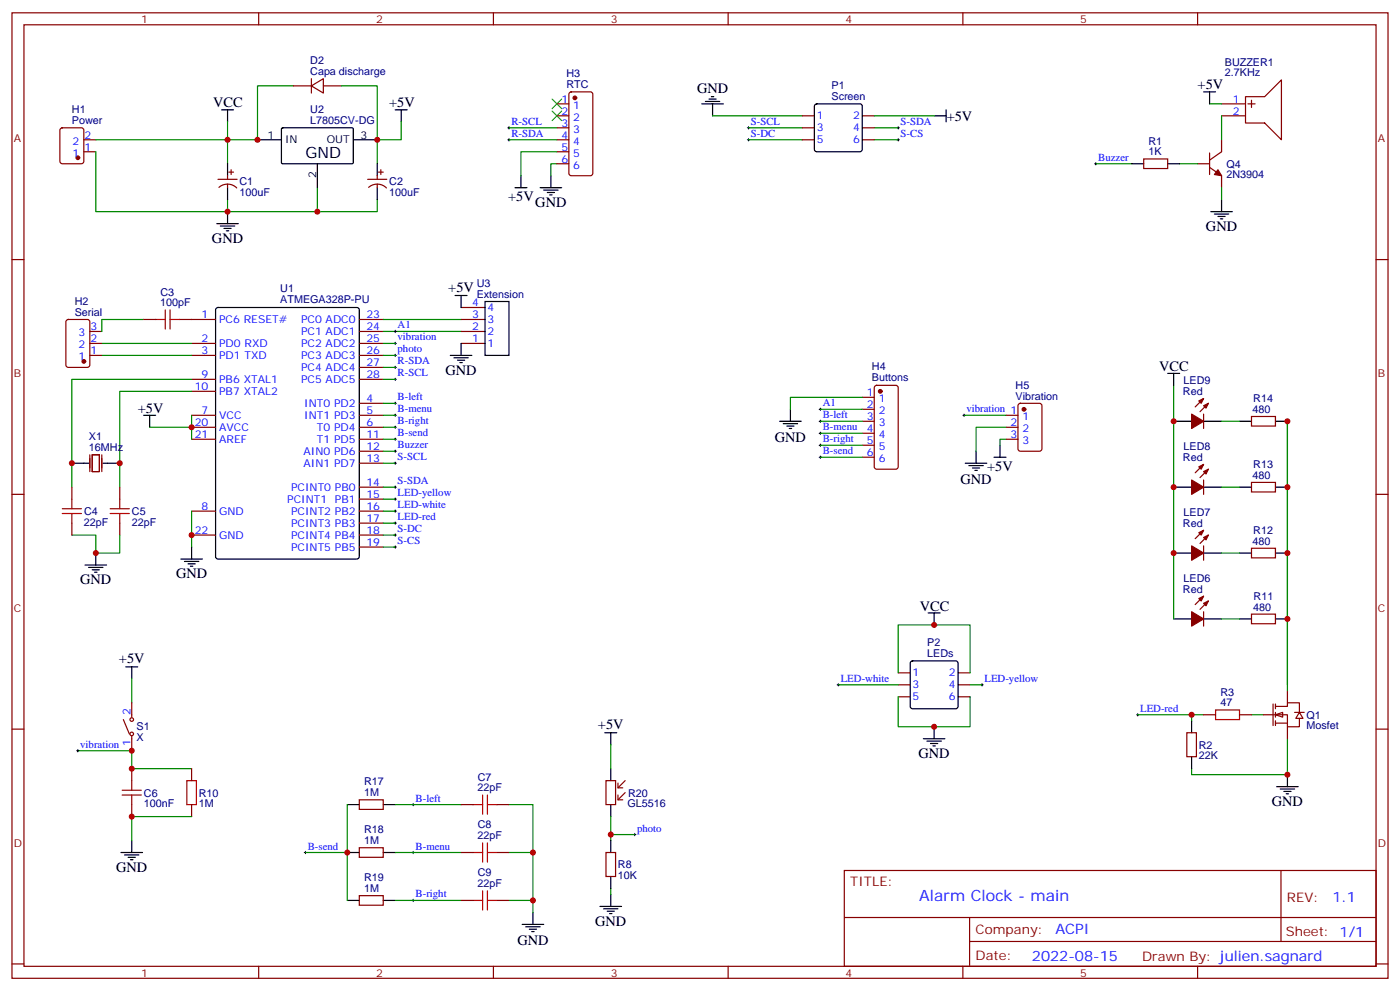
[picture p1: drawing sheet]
<svg xmlns="http://www.w3.org/2000/svg" width="412mm" height="292mm" viewBox="0 0 412 292" stroke-linecap="round" stroke-linejoin="round" font-family="sans-serif">
<g fill="none" stroke="#870000" stroke-width=".35">
<path d="M3.5 3.8h405.4v284.3h-405.4zM7.1 7.3h398.2v277.3h-398.2zM76.2 3.8v3.5M145.3 3.8v3.5M214.5 3.8v3.5M283.6 3.8v3.5M352.8 3.8v3.5M17.9 37.8l.4-.2h5.7l.6 .5 .1 9.4-.5 .7h-5.9l-.6-.4-.1-9.5zM86.4 25.3h5.3M91.7 25.3l3.5-2.1v4.2zM91.7 23.2v4.2M95.2 25.3h5.3"/>
<path d="M164 30.6h3.6M164 34.1h3.6M164 37.6h3.6M167.8 27.3l.5-.2h5.6l.7 .4v23.5l-.4 .7-5.9 .1-.7-.5v-23.5zM359.8 30.6h7.1M359.8 34.1h7.1M366.9 28.5h5.6l5-5v17.7l-5-5h-5.6zM367.6 30.6h2.1M368.7 29.5v2.1M24.7 44.7h3.5M24.7 41.2h3.5M64.2 52.8h5.6"/>
<path d="M64.5 55.2a3.8 3.8 0 0 1 5.2 .2M67 51.8v1M67 54.2v1.1M67.4 50.7h1.4M68.1 50v1.4M108.3 52.8h5.6M108.6 55.2a3.8 3.8 0 0 1 5.2 .2M111.1 51.8v1M111.1 54.2v1.1M111.5 50.7h1.4M112.2 50v1.4M164 44.7h3.6"/>
<path d="M164 41.2h3.6M164 48.2h3.6M336.9 46.8h7.1v2.8h-7.1zM352.8 48.2h3.5M356.3 49.3l3.5 2.5v3.5M356.3 45v6.4M359.8 41.2v3.5l-3.5 2.5M3.5 76.4h3.6M405.3 76.4h3.6M19.6 94.3l.5-.2h5.7l.6 .4 .1 13-.5 .6-5.9 .1-.6-.5-.1-12.9zM26.5 97.6h3.5M42.3 94.1h3.6"/>
<path d="M52.9 94.1h10.6M105.8 94.1h7.1M105.8 97.6h7.1M26.5 101.1h3.5M26.5 104.7h3.5M56.4 101.1h7.1M56.4 104.7h7.1M56.4 111.7h7.1M56.4 115.3h7.1M105.8 101.1h7.1M105.8 104.7h7.1M105.8 118.8h7.1"/>
<path d="M105.8 111.7h7.1M105.8 108.2h7.1M26.5 133.9v5M27.2 133.9h2.1v5h-2.1zM30 133.9v5M56.4 122.3h7.1M56.4 125.8h7.1M56.4 129.4h7.1M105.8 122.3h7.1M105.8 125.8h7.1M105.8 129.4h7.1M105.8 132.9h7.1"/>
<path d="M105.8 136.4h7.1M3.5 145.6h3.6M21.2 143.5v3.5M21.2 154.1v3.5M35.3 143.5v3.5M35.3 154.1v3.5M56.4 150.5h7.1M56.4 157.6h7.1M105.8 150.5h7.1M105.8 143.5h7.1M105.8 147h7.1M105.8 154.1h7.1"/>
<path d="M105.8 157.6h7.1M405.3 145.6h3.6M105.8 161.1h7.1M3.5 214.7h3.6M349.6 215.8h2.8v7h-2.8zM405.3 214.7h3.6M38.8 226.4v3.5M38.8 237v3.5M105.8 235.5h7.1v2.9h-7.1zM135.8 237h3.5M146.4 237h3.5M178.5 229.9h2.8v7.1h-2.8z"/>
<path d="M182 234.1v1.4h1.4M182 230.6v1.4h1.4M184.1 233.4l-2.1 2.1M184.1 229.9l-2.1 2.1M105.8 249.7h7.1v2.8h-7.1zM135.8 251.1h3.5M146.4 251.1h3.5M178.5 251.1h2.8v7h-2.8zM248.7 256.4h156.6v28.2h-156.6zM377.3 256.4v20.9M105.8 263.8h7.1v2.8h-7.1zM135.8 265.2h3.5"/>
<path d="M146.4 265.2h3.5M248.7 270.2h156.5M285.6 277.3h119.6M285.6 270.2v14.1M3.5 283.9h3.6M76.2 284.6v3.5M145.3 284.6v3.5M214.5 284.6v3.5M283.6 284.6v3.5M352.8 284.6v3.5M405.3 283.9h3.6"/>
</g>
<g fill="none" stroke="#000" stroke-width=".35">
<path d="M65.3 32.3h3.5M67 32.3v3.6M83 37.8l.3-.2 20.6 .1 .2 .3-.1 10-.3 .2h-20.6l-.2-.3zM116.4 32.3h3.5M118.2 32.3v3.6M206.7 30.6h6.4M207.8 29.9h4.2M208.8 29.2h2.2M209.5 28.5h.8M209.9 30.6v3.5M275.2 34.1h3.5M278.7 32.3v3.6"/>
<path d="M354.5 27.1h3.6M356.3 27.1v3.5M67 48.2v3.6M67 55.3v3.5M75.8 41.2h7.1M93.5 48.2v7.1M104.1 41.2h7M111.1 48.2v3.6M111.1 55.3v3.5M151.7 55.3h3.5M153.5 51.8v3.5M159.1 55.3h6.4"/>
<path d="M160.2 56h4.2M161.2 56.7h2.1M161.9 57.4h.7M162.3 51.8v3.5M333.4 48.2h3.5M344 48.2h3.5M359.8 58.8v3.5M63.9 65.9h6.3M64.9 66.6h4.2M66 67.3h2.1M66.7 68h.7M67 62.3v3.6"/>
<path d="M356.7 62.3h6.3M357.7 63h4.2M358.8 63.7h2.1M359.5 64.5h.7M63.7 90.8l.5-.2h40.9l.7 .4v72.9l-.4 .7h-41.2l-.6-.4-.1-72.9zM21.2 136.4h4.9M30.3 136.4h5M42.3 122.3h3.6M44.1 122.3v3.5M25 166.4h6.4M26.1 167.1h4.2M27.2 167.8h2.1"/>
<path d="M27.9 168.5h.7M28.2 162.9v3.5M53.3 164.6h6.3M54.3 165.3h4.3M55.4 166.1h2.1M56.1 166.8h.7M56.4 161.1v3.5M37 196.4h3.6M38.8 196.4v3.5M178.2 215.8h3.5M179.9 215.8v3.5M351 212.3v3.5"/>
<path d="M102.3 237h3.5M112.9 237h3.5M179.9 226.4v3.5M179.9 237v3.5M351 222.8v3.6M376.1 231.7h6.3M377.1 232.4h4.3M378.2 233.1h2.1M378.9 233.8h.7M379.2 228.1v3.6M35.6 251.1h6.4M36.7 251.8h4.2"/>
<path d="M37.7 252.5h2.2M38.5 253.2h.7M38.8 247.5v3.6M102.3 251.1h3.5M112.9 251.1h3.5M179.9 247.5v3.6M179.9 258.1v3.6M102.3 265.2h3.5M112.9 265.2h3.5M153.8 272.2h6.4M154.9 272.9h4.2M155.9 273.6h2.1"/>
<path d="M156.6 274.4h.7M157 268.7v3.5M176.7 266.9h6.4M177.8 267.7h4.2M178.9 268.4h2.1M179.6 269.1h.7M179.9 263.4v3.5"/>
</g>
<g fill="#870000" stroke="#870000" stroke-width=".35">
<path d="M358.8 50l1 1.8-2.1-.4z"/>
<circle cx="22.9" cy="46.5" r=".53"/>
<circle cx="169.3" cy="28.8" r=".53"/>
<circle cx="24.7" cy="106.4" r=".53"/>
</g>
<g fill="none" stroke="#008700" stroke-width=".35">
<path d="M67 35.9v12.3M86.4 25.3h-10.6v15.9h-47.6M100.5 25.3h10.6v15.9M118.2 35.9v5.3h-7.1v7M149.9 37.6h14.1M209.9 34.1h26.5M220.5 37.6h15.9M257.5 37.6h7.1M356.3 30.6h3.5M359.8 34.1v7.1M28.2 44.7v17.6h65.3v-7M67 58.8v3.5"/>
<path d="M111.1 58.8v3.5h-17.6M149.9 41.2h14.1M164 44.7h-10.5v7.1M164 48.2h-1.7v3.6M220.5 41.2h15.9M257.5 41.2h7.1M322.8 48.2h10.6M347.5 48.2h5.3M359.8 55.3v3.5M42.3 94.1h-12.3v3.5M30 101.1h26.4M30 104.7h26.4"/>
<path d="M56.4 115.3h-21.1v28.2M56.4 111.7h-35.2v31.8M112.9 104.7h3.5M112.9 108.2h3.5M112.9 111.7h3.5M112.9 118.8h3.5M56.4 122.3v3.5h-12.3M56.4 125.8v3.6M112.9 136.4h3.5M112.9 132.9h3.5M112.9 122.3h3.5M112.9 129.4h3.5"/>
<path d="M112.9 125.8h3.5M21.2 157.6h7v5.3h7.1v-5.3M56.4 150.5v10.6M112.9 157.6h3.5M112.9 143.5h3.5M112.9 147h3.5M112.9 150.5h3.5M112.9 154.1h3.5M112.9 161.1h3.5M38.8 199.9v7.1M179.9 219.3v7.1M368.7 210.5h3.5"/>
<path d="M379.2 217.6v10.5h-28.2v-1.7M22.9 221.1h15.9v5.3h17.6M102.3 237v14.1h-12.3M116.4 237h19.4M149.9 237h7.1v31.7M102.3 251.1v14.1M116.4 251.1h19.4M149.9 251.1h7.1M179.9 240.5v5.3M187 245.8h-7.1v1.7M116.4 265.2h19.4M149.9 265.2h7.1"/>
<path d="M179.9 261.7v1.7"/>
</g>
<g fill="none" stroke="#000" stroke-width=".29">
<path d="M149.6 37.6h.7M149.9 37.3v.7M220.1 37.6h.7M220.5 37.3v.7M264.2 37.6h.7M264.6 37.3v.7M149.6 41.2h.7M149.9 40.8v.7M220.1 41.2h.7M220.5 40.8v.7M264.2 41.2h.7M264.6 40.8v.7"/>
<path d="M322.4 48.2h.7M322.8 47.9v.7M116.1 104.7h.7M116.1 101.1h.7M116.1 108.2h.7M116.1 111.7h.7M116.1 118.8h.7M116.4 100.8v.7M116.4 104.3v.7M116.4 107.8v.7M116.4 111.4v.7M116.4 118.4v.7"/>
<path d="M116.1 136.4h.7M116.1 132.9h.7M116.1 122.3h.7M116.1 125.8h.7M116.1 129.4h.7M116.4 122v.7M116.4 125.5v.7M116.4 129v.7M116.4 132.5v.7M116.4 136.1v.7M116.1 143.5h.7M116.1 157.6h.7"/>
<path d="M116.1 147h.7M116.1 150.5h.7M116.1 154.1h.7M116.4 143.1v.7M116.4 146.6v.8M116.4 150.2v.7M116.4 153.7v.7M116.4 157.2v.7M116.1 161.1h.7M116.4 160.8v.7M22.6 221.1h.7M22.9 220.7v.7"/>
<path d="M121.4 237h.7M121.7 236.6v.7M89.6 251.1h.7M90 250.7v.7M121.4 251.1h.7M121.7 250.7v.7M186.6 245.8h.7M187 245.4v.7M121.4 265.2h.7M121.7 264.8v.7"/>
</g>
<path d="M162.6 29.2l2.9 2.8M162.6 32.7l2.9 2.8M165.5 29.2l-2.9 2.8M165.5 32.7l-2.9 2.8" fill="none" stroke="#3c3" stroke-width=".35"/>
<g fill="none" stroke="#a10000" stroke-width=".35">
<path d="M45.9 94.1h2.8M48.7 91.3v5.6M50.1 91.3v5.6M50.1 94.1h2.8M18.3 151.2h5.7M18.3 149.8h5.7M21.2 147v2.8M21.2 151.2v2.9M32.5 151.2h5.6M32.5 149.8h5.6M35.3 147v2.8M35.3 151.2v2.9"/>
<path d="M36 234.1h5.6M36 232.7h5.6M38.8 229.9v2.8M38.8 234.1v2.9M139.3 237h2.9M142.2 234.1v5.7M143.6 234.1v5.7M143.6 237h2.8M139.3 251.1h2.9M142.2 248.2v5.7M143.6 248.2v5.7M143.6 251.1h2.8"/>
<path d="M139.3 265.2h2.9M142.2 262.4v5.6M143.6 262.4v5.6M143.6 265.2h2.8"/>
</g>
<g fill="#fff" stroke="#870000" stroke-width=".35">
<path d="M375.7 210.5l2.1-.7v1.4z"/>
<path d="M382.8 209.8l1 1.8h-2.1z"/>
</g>
<g fill="none" stroke="#870000" stroke-width=".35">
<path d="M236.4 34.1h3.5M236.4 37.6h3.5M254 34.1h3.5M254 37.6h3.5M236.4 41.2h3.5M254 41.2h3.5M135.8 97.6h7.1M135.8 94.1h7.1M135.8 90.6h7.1M135.8 101.1h7.1M254 117h3.5M257.8 113.7l.4-.2h5.7l.6 .4 .1 23.6-.5 .6-5.9 .1-.6-.5-.1-23.5z"/>
<path d="M300.1 119l.5-.2h5.6l.7 .4v13l-.4 .6-5.9 .1-.7-.5v-12.9zM354.5 117.4l-2.4 2.4M356 118.8l-2.5 2.4M254 120.5h3.5M254 124.1h3.5M254 127.6h3.5M254 131.1h3.5M254 134.7h3.5M296.3 122.3h3.6M296.3 125.8h3.6M296.3 129.4h3.6M354.5 122v4.2"/>
<path d="M354.5 136.8l-2.4 2.4M356 138.2l-2.5 2.5M368.7 122.7h7v2.8h-7zM354.5 141.4v4.2M354.5 156.2l-2.4 2.4M356 157.6l-2.5 2.5M368.7 142.1h7v2.8h-7zM354.5 175.6l-2.4 2.4M354.5 160.8v4.2M356 177l-2.5 2.5M368.7 161.5h7v2.8h-7zM264.6 198.2h3.5"/>
<path d="M282.2 198.2h3.6M354.5 180.2v4.2M368.7 180.9h7v2.8h-7zM36.3 211.9l1.8 4.2M38.8 207v4.2M38.8 216.9v4.2M264.6 201.7h3.5M264.6 205.2h3.5M282.2 201.7h3.6M282.2 205.2h3.6M354.5 210.5h3.6M365.1 210.5h3.6"/>
<path d="M372.2 210.5h7v3.5h3.6v-2.4M375 207.3v6.4M375.7 208h3.5v-1h3.6v2.8M375.7 213h3.5M375.7 207.3v1.4M375.7 209.8v1.4M375.7 212.3v1.4M379.2 203.4v3.6M379.2 214v3.6M381.4 209.8h2.8M56.4 226.4v3.5M56.4 237v3.5"/>
<circle cx="38.8" cy="211.9" r=".53"/>
<circle cx="38.8" cy="216.1" r=".53"/>
</g>
<g fill="none" stroke="#008700" stroke-width=".35">
<path d="M257.5 34.1h17.7M112.9 97.6h22.9M112.9 94.1h22.9M112.9 101.1h3.5M254 117h-21.2v3.5M345.7 113.5v68.8M241.7 124.1h12.3M241.7 127.6h12.3M241.7 131.1h12.3M241.7 134.7h12.3M241.7 120.5h12.3M284 122.3h12.3"/>
<path d="M296.3 125.8h-8.8v7.1M296.3 129.4h-1.7v1.7M359.8 124.1h5.3M359.8 143.5h5.3M359.8 162.9h5.3M264.6 198.2v-14.2h21.2v14.2M359.8 182.3h5.3M246.9 201.7h17.7M264.6 205.2v8.8h21.2v-8.8M285.8 201.7h3.5M335.1 210.5h15.9M354.5 210.5h-3.5v1.8"/>
<path d="M379.2 201.7v-77.6v79.3M56.4 240.5h-17.6v7"/>
</g>
<g fill="none" stroke="#000" stroke-width=".29">
<path d="M116.1 97.6h.7M116.4 97.3v.7M241.3 124.1h.7M241.3 127.6h.7M241.3 131.1h.7M241.3 134.7h.7M241.3 120.5h.7M241.7 120.2v.7M241.7 123.7v.7M241.7 127.2v.8M241.7 130.8v.7M241.7 134.3v.7"/>
<path d="M283.6 122.3h.7M284 122v.7M246.6 201.7h.7M246.9 201.3v.7M288.9 201.7h.7M289.3 201.3v.7M334.8 210.5h.7M335.1 210.1v.8"/>
</g>
<path d="M358.1 209.1h7v2.8h-7zM55 229.9h2.9v7.1h-2.9z" fill="none" stroke="#a10000" stroke-width=".35"/>
<g fill="none" stroke="#000" stroke-width=".35">
<path d="M240.1 30.8l.5-.2h12.7l.5 .2 .2 .5v12.7l-.2 .5-.5 .2h-12.7l-.5-.2-.2-.5v-12.7zM134.1 87h3.5M135.8 87v3.6M142.9 88.8h7v15.9h-7zM132.6 104.7h6.4M133.7 105.4h4.2M134.8 106.1h2.1M135.5 106.8h.7M135.8 101.1v3.6M344 110h3.5M345.7 110v3.5M229.7 124.1h6.3"/>
<path d="M230.7 124.8h4.2M231.8 125.5h2.1M232.5 126.2h.7M232.8 120.5v3.6M284.3 136.4h6.4M285.4 137.1h4.2M286.5 137.8h2.1M287.2 138.5h.7M287.5 132.9v3.5M292.8 134.7h3.5M294.6 131.1v3.6M345.7 124.1h5.3"/>
<path d="M354.5 124.1h5.3M365.1 124.1h3.6M375.7 124.1h3.5M345.7 143.5h5.3M354.5 143.5h5.3M365.1 143.5h3.6M375.7 143.5h3.5M345.7 162.9h5.3M354.5 162.9h5.3M365.1 162.9h3.6M375.7 162.9h3.5M268.3 194.8l.5-.2h12.7l.5 .2 .2 .5v12.7l-.2 .5-.5 .2h-12.7l-.5-.2-.2-.5v-12.7z"/>
<path d="M273.4 180.5h3.5M275.2 180.5v3.5M345.7 182.3h5.3M354.5 182.3h5.3M365.1 182.3h3.6M375.7 182.3h3.5M272 217.6h6.3M273 218.3h4.3M274.1 219h2.1M274.8 219.7h.7M275.2 214v3.6"/>
</g>
<g fill="#870000" stroke="#870000" stroke-width=".35">
<path d="M351 180.2l3.5 2.1-3.5 2.1z"/>
<path d="M354.5 177.7l1.5-.7-.8 1.4z"/>
<path d="M353.1 176.3l1.4-.7-.7 1.4z"/>
<path d="M351 160.8l3.5 2.1-3.5 2.1z"/>
<path d="M354.5 158.3l1.5-.7-.8 1.4z"/>
<path d="M353.1 156.9l1.4-.7-.7 1.4z"/>
<path d="M351 141.4l3.5 2.1-3.5 2.1z"/>
<path d="M354.5 138.9l1.5-.7-.8 1.4z"/>
<path d="M353.1 137.5l1.4-.7-.7 1.4z"/>
<path d="M351 122l3.5 2.1-3.5 2.1z"/>
<path d="M354.5 119.5l1.5-.7-.8 1.4z"/>
<path d="M353.1 118.1l1.4-.7-.7 1.4z"/>
<circle cx="259.3" cy="115.3" r=".53"/>
<circle cx="301.6" cy="120.5" r=".53"/>
</g>
<g fill="#c00">
<circle cx="67" cy="62.3" r=".88"/>
<circle cx="67" cy="41.2" r=".88"/>
<circle cx="28.2" cy="162.9" r=".88"/>
<circle cx="111.1" cy="41.2" r=".88"/>
<circle cx="93.5" cy="62.3" r=".88"/>
<circle cx="38.8" cy="221.1" r=".88"/>
<circle cx="35.3" cy="136.4" r=".88"/>
<circle cx="21.2" cy="136.4" r=".88"/>
<circle cx="56.4" cy="157.6" r=".88"/>
<circle cx="75.8" cy="41.2" r=".88"/>
<circle cx="102.3" cy="251.1" r=".88"/>
<circle cx="157" cy="265.2" r=".88"/>
<circle cx="157" cy="251.1" r=".88"/>
<circle cx="56.4" cy="125.8" r=".88"/>
<circle cx="179.9" cy="245.8" r=".88"/>
<circle cx="379.2" cy="228.1" r=".88"/>
<circle cx="351" cy="210.5" r=".88"/>
<circle cx="379.2" cy="182.3" r=".88"/>
<circle cx="379.2" cy="162.9" r=".88"/>
<circle cx="379.2" cy="143.5" r=".88"/>
<circle cx="379.2" cy="124.1" r=".88"/>
<circle cx="345.7" cy="124.1" r=".88"/>
<circle cx="345.7" cy="162.9" r=".88"/>
<circle cx="345.7" cy="143.5" r=".88"/>
<circle cx="38.8" cy="226.4" r=".88"/>
<circle cx="38.8" cy="240.5" r=".88"/>
<circle cx="275.2" cy="184" r=".88"/>
<circle cx="275.2" cy="214" r=".88"/>
</g>
<text font-size="4.6" x="90" y="46.5">GND</text>
<text font-size="4.6" fill="#00f" x="270.8" y="265.4">Alarm Clock - main</text>
<g font-size="4.2">
<text x="205.3" y="27.4">GND</text>
<text x="352.8" y="26.4">+5V</text>
<text x="62.8" y="31.6">VCC</text>
<text x="114.7" y="31.6">+5V</text>
<text x="278.9" y="35.5">+5V</text>
<text x="149.7" y="59.2">+5V</text>
<text x="157.7" y="60.9">GND</text>
<text x="62.4" y="71.5">GND</text>
<text x="355.2" y="68">GND</text>
<text x="132" y="85.9">+5V</text>
<text x="131.2" y="110.3">GND</text>
<text x="341.5" y="109.3">VCC</text>
<text x="40.6" y="121.6">+5V</text>
<text x="228.2" y="130.2">GND</text>
<text x="282.9" y="142.5">GND</text>
<text x="290.8" y="138.7">+5V</text>
<text x="23.6" y="172">GND</text>
<text x="51.9" y="170.3">GND</text>
<text x="270.9" y="179.8">VCC</text>
<text x="35" y="195.3">+5V</text>
<text x="176.1" y="214.7">+5V</text>
<text x="270.6" y="223.2">GND</text>
<text x="374.6" y="237.3">GND</text>
<text x="34.2" y="256.7">GND</text>
<text x="175.3" y="272.6">GND</text>
<text x="152.4" y="278.4">GND</text>
</g>
<g font-size="4.2" fill="#00f">
<text x="392.5" y="265.6">1.1</text>
<text x="310.9" y="275.2">ACPI</text>
<text x="304" y="283">2022-08-15</text>
</g>
<g font-size="3.9" fill="#800">
<text x="250.5" y="260.9">TITLE:</text>
<text x="379.1" y="265.6">REV:</text>
<text x="287.4" y="275.1">Company:</text>
<text x="378.7" y="275.8">Sheet: 1/1</text>
<text x="287.4" y="282.8">Date:</text>
<text x="336.4" y="282.9">Drawn By: julien.sagnard</text>
</g>
<g font-size="3.2" fill="#800">
<text x="41.6" y="6.8">1</text>
<text x="110.8" y="6.8">2</text>
<text x="179.9" y="6.8">3</text>
<text x="249.1" y="6.8">4</text>
<text x="318.2" y="6.8">5</text>
<text x="4.1" y="41.9">A</text>
<text x="405.9" y="41.9">A</text>
<text x="4.1" y="111">B</text>
<text x="405.9" y="111">B</text>
<text x="4.1" y="180.2">C</text>
<text x="405.9" y="180.2">C</text>
<text x="4.1" y="249.3">D</text>
<text x="405.9" y="249.3">D</text>
<text x="41.6" y="287.6">1</text>
<text x="110.8" y="287.6">2</text>
<text x="179.9" y="287.6">3</text>
<text x="249.1" y="287.6">4</text>
<text x="318.2" y="287.6">5</text>
</g>
<g font-size="3.2" fill="#000080">
<text x="91.4" y="22.1">Capa discharge</text>
<text x="91.4" y="18.9">D2</text>
<text x="166.9" y="22.6">H3</text>
<text x="360.8" y="22.5">2.7KHz</text>
<text x="360.8" y="19.3">BUZZER1</text>
<text x="166.9" y="25.8">RTC</text>
<text x="244.9" y="29.5">Screen</text>
<text x="244.9" y="26.3">P1</text>
<text x="21.2" y="33.4">H1</text>
<text x="91.4" y="33.2">U2</text>
<text x="21.2" y="36.6">Power</text>
<text x="91.4" y="36.4">L7805CV-DG</text>
<text x="338.3" y="45.8">1K</text>
<text x="338.3" y="42.6">R1</text>
<text x="361.2" y="52.5">2N3904</text>
<text x="361.2" y="49.4">Q4</text>
<text x="70.6" y="57.8">100uF</text>
<text x="70.6" y="54.6">C1</text>
<text x="114.7" y="57.8">100uF</text>
<text x="114.7" y="54.6">C2</text>
<text x="22" y="89.9">H2</text>
<text x="47.3" y="87">C3</text>
<text x="82.6" y="89.3">ATMEGA328P-PU</text>
<text x="82.6" y="86.1">U1</text>
<text x="140.4" y="87.7">Extension</text>
<text x="140.4" y="84.6">U3</text>
<text x="22" y="93">Serial</text>
<text x="47.2" y="90.2">100pF</text>
<text x="256.8" y="112.3">Buttons</text>
<text x="256.8" y="109.1">H4</text>
<text x="348.7" y="113.1">LED9</text>
<text x="299.2" y="117.7">Vibration</text>
<text x="299.2" y="114.5">H5</text>
<text x="348.5" y="116.3">Red</text>
<text x="369.2" y="118.4">R14</text>
<text x="369" y="121.6">480</text>
<text x="26.2" y="129.6">X1</text>
<text x="26.2" y="132.9">16MHz</text>
<text x="348.5" y="135.7">Red</text>
<text x="348.7" y="132.5">LED8</text>
<text x="369.2" y="137.8">R13</text>
<text x="369" y="141">480</text>
<text x="24.7" y="154.9">22pF</text>
<text x="24.8" y="151.7">C4</text>
<text x="38.8" y="154.9">22pF</text>
<text x="38.9" y="151.7">C5</text>
<text x="348.5" y="155.1">Red</text>
<text x="348.7" y="151.9">LED7</text>
<text x="369" y="160.4">480</text>
<text x="369.2" y="157.2">R12</text>
<text x="348.7" y="171.3">LED6</text>
<text x="348.5" y="174.5">Red</text>
<text x="369.1" y="179.8">480</text>
<text x="369.3" y="176.6">R11</text>
<text x="273.2" y="190.3">P2</text>
<text x="273.2" y="193.6">LEDs</text>
<text x="359.5" y="208">47</text>
<text x="359.5" y="204.8">R3</text>
<text x="40.2" y="215.1">S1</text>
<text x="384.9" y="214.8">Mosfet</text>
<text x="384.9" y="211.6">Q1</text>
<text x="40.2" y="218.4">X</text>
<text x="353.1" y="220.5">R2</text>
<text x="353.1" y="223.6">22K</text>
<text x="107.3" y="231.3">R17</text>
<text x="140.7" y="233.1">22pF</text>
<text x="140.8" y="229.9">C7</text>
<text x="42.3" y="237.8">100nF</text>
<text x="42.4" y="234.6">C6</text>
<text x="58.6" y="237.8">1M</text>
<text x="58.6" y="234.6">R10</text>
<text x="107.3" y="234.5">1M</text>
<text x="184.9" y="237.8">GL5516</text>
<text x="185" y="234.6">R20</text>
<text x="107.3" y="245.4">R18</text>
<text x="140.8" y="244">C8</text>
<text x="107.3" y="248.6">1M</text>
<text x="140.7" y="247.2">22pF</text>
<text x="182" y="255.7">R8</text>
<text x="107.3" y="262.7">1M</text>
<text x="107.3" y="259.5">R19</text>
<text x="140.7" y="261.3">22pF</text>
<text x="140.8" y="258.1">C9</text>
<text x="182" y="258.9">10K</text>
</g>
<g font-size="3.2" fill="#00f">
<text x="165.4" y="30.2">1</text>
<text x="165.4" y="33.8">2</text>
<text x="168.9" y="32">1</text>
<text x="168.9" y="35.5">2</text>
<text x="240.6" y="35.2">1</text>
<text x="251.3" y="35.2">2</text>
<text x="363.1" y="33.8">2</text>
<text x="363.1" y="30.2">1</text>
<text x="24.9" y="40.8">2</text>
<text x="150.6" y="36.8">R-SCL</text>
<text x="150.6" y="40.3">R-SDA</text>
<text x="165.4" y="37.3">3</text>
<text x="165.4" y="40.8">4</text>
<text x="168.9" y="39.1">3</text>
<text x="221.2" y="36.8">S-SCL</text>
<text x="221.2" y="40.3">S-DC</text>
<text x="240.6" y="38.7">3</text>
<text x="251.3" y="38.7">4</text>
<text x="265.3" y="36.8">S-SDA</text>
<text x="265.3" y="40.3">S-CS</text>
<text x="21.4" y="46.1">1</text>
<text x="21.4" y="42.6">2</text>
<text x="24.9" y="44.3">1</text>
<text x="165.4" y="44.3">5</text>
<text x="165.4" y="47.9">6</text>
<text x="168.9" y="42.6">4</text>
<text x="168.9" y="46.1">5</text>
<text x="240.6" y="42.2">5</text>
<text x="251.3" y="42.2">6</text>
<text x="323.5" y="47.3">Buzzer</text>
<text x="168.9" y="49.6">6</text>
<text x="59.4" y="93.7">1</text>
<text x="64.6" y="95.1">PC6 RESET#</text>
<text x="88.7" y="95.1">PC0 ADC0</text>
<text x="107.9" y="93.7">23</text>
<text x="139.1" y="93.7">3</text>
<text x="139.1" y="90.2">4</text>
<text x="143.6" y="95.1">3</text>
<text x="143.6" y="91.6">4</text>
<text x="23.1" y="99">3</text>
<text x="26.6" y="100.8">2</text>
<text x="26.6" y="97.3">3</text>
<text x="59.4" y="100.8">2</text>
<text x="88.7" y="98.7">PC1 ADC1</text>
<text x="107.9" y="97.3">24</text>
<text x="107.9" y="100.8">25</text>
<text x="117.1" y="100.3">vibration</text>
<text x="117.1" y="96.7">A1</text>
<text x="139.1" y="100.8">1</text>
<text x="139.1" y="97.3">2</text>
<text x="143.6" y="98.7">2</text>
<text x="23.1" y="106.1">1</text>
<text x="23.1" y="102.6">2</text>
<text x="26.6" y="104.3">1</text>
<text x="59.4" y="104.3">3</text>
<text x="64.6" y="102.2">PD0 RXD</text>
<text x="64.6" y="105.7">PD1 TXD</text>
<text x="88.7" y="102.2">PC2 ADC2</text>
<text x="88.7" y="105.7">PC3 ADC3</text>
<text x="107.9" y="104.3">26</text>
<text x="107.9" y="107.8">27</text>
<text x="117.1" y="103.8">photo</text>
<text x="117.1" y="107.3">R-SDA</text>
<text x="143.6" y="102.2">1</text>
<text x="59.4" y="111.4">9</text>
<text x="64.6" y="112.8">PB6 XTAL1</text>
<text x="88.7" y="109.3">PC4 ADC4</text>
<text x="88.7" y="112.8">PC5 ADC5</text>
<text x="107.9" y="111.4">28</text>
<text x="117.1" y="110.8">R-SCL</text>
<text x="57.4" y="114.9">10</text>
<text x="64.6" y="116.3">PB7 XTAL2</text>
<text x="89.6" y="119.8">INT0 PD2</text>
<text x="107.9" y="118.4">4</text>
<text x="117.1" y="117.9">B-left</text>
<text x="242.4" y="119.7">A1</text>
<text x="255.3" y="116.7">1</text>
<text x="258.8" y="118.4">1</text>
<text x="57.4" y="125.5">20</text>
<text x="59.4" y="122">7</text>
<text x="64.6" y="123.4">VCC</text>
<text x="89.6" y="123.4">INT1 PD3</text>
<text x="107.9" y="122">5</text>
<text x="107.9" y="125.5">6</text>
<text x="117.1" y="121.4">B-menu</text>
<text x="117.1" y="125">B-right</text>
<text x="242.4" y="123.2">B-left</text>
<text x="255.3" y="120.2">2</text>
<text x="255.3" y="123.7">3</text>
<text x="258.8" y="122">2</text>
<text x="258.8" y="125.5">3</text>
<text x="284.7" y="121.4">vibration 1</text>
<text x="297.7" y="125.5">2</text>
<text x="301.2" y="123.7">1</text>
<text x="57.4" y="129">21</text>
<text x="64.6" y="126.9">AVCC</text>
<text x="64.6" y="130.4">AREF</text>
<text x="93.3" y="126.9">T0 PD4</text>
<text x="93.3" y="130.4">T1 PD5</text>
<text x="107.9" y="129">11</text>
<text x="117.1" y="128.5">B-send</text>
<text x="242.4" y="126.7">B-menu</text>
<text x="242.4" y="130.2">B-right</text>
<text x="255.3" y="127.2">4</text>
<text x="255.3" y="130.8">5</text>
<text x="258.8" y="129">4</text>
<text x="297.7" y="129">3</text>
<text x="301.2" y="127.2">2</text>
<text x="301.2" y="130.8">3</text>
<text x="89.4" y="133.9">AIN0 PD6</text>
<text x="89.4" y="137.5">AIN1 PD7</text>
<text x="107.9" y="132.5">12</text>
<text x="107.9" y="136.1">13</text>
<text x="117.1" y="135.5">S-SCL</text>
<text x="117.1" y="132">Buzzer</text>
<text x="242.4" y="133.8">B-send</text>
<text x="255.3" y="134.3">6</text>
<text x="258.8" y="132.5">5</text>
<text x="258.8" y="136.1">6</text>
<text x="107.9" y="143.1">14</text>
<text x="117.1" y="142.6">S-SDA</text>
<text x="84.6" y="148.1">PCINT1</text>
<text x="85.7" y="144.5">PCINT0 PB0</text>
<text x="98.7" y="148.1">PB1</text>
<text x="107.9" y="146.6">15</text>
<text x="117.1" y="146.1">LED-yellow</text>
<text x="117.1" y="149.6">LED-white</text>
<text x="59.4" y="150.2">8</text>
<text x="64.6" y="151.6">GND</text>
<text x="85.7" y="151.6">PCINT2 PB2</text>
<text x="85.7" y="155.1">PCINT3 PB3</text>
<text x="107.9" y="150.2">16</text>
<text x="107.9" y="153.7">17</text>
<text x="117.1" y="153.2">LED-red</text>
<text x="57.4" y="157.2">22</text>
<text x="64.6" y="158.6">GND</text>
<text x="85.7" y="158.6">PCINT4 PB4</text>
<text x="107.9" y="157.2">18</text>
<text x="107.9" y="160.8">19</text>
<text x="117.1" y="160.2">S-CS</text>
<text x="117.1" y="156.7">S-DC</text>
<text x="85.7" y="162.2">PCINT5 PB5</text>
<text x="247.6" y="200.8">LED-white</text>
<text x="268.8" y="199.2">1</text>
<text x="268.8" y="202.7">3</text>
<text x="279.5" y="199.2">2</text>
<text x="279.5" y="202.7">4</text>
<text x="290" y="200.8">LED-yellow</text>
<text x="268.8" y="206.3">5</text>
<text x="279.5" y="206.3">6</text>
<text x="335.8" y="209.6">LED-red</text>
<text x="38.5" y="210.5" transform="rotate(-90 38.5 210.5)">2</text>
<text x="23.6" y="220.2">vibration</text>
<text x="38.5" y="219.6" transform="rotate(-90 38.5 219.6)">1</text>
<text x="122.4" y="236.1">B-left</text>
<text x="187.7" y="244.9">photo</text>
<text x="90.7" y="250.2">B-send</text>
<text x="122.4" y="250.2">B-menu</text>
<text x="122.4" y="264.3">B-right</text>
</g>
<g font-size="3.2">
<text x="78.8" y="40.8">1</text>
<text x="106.2" y="40.8">3</text>
<text x="84" y="42.2">IN</text>
<text x="96.2" y="42.2">OUT</text>
<text x="93.1" y="52.4" transform="rotate(-90 93.1 52.4)">2</text>
</g>
</svg>
